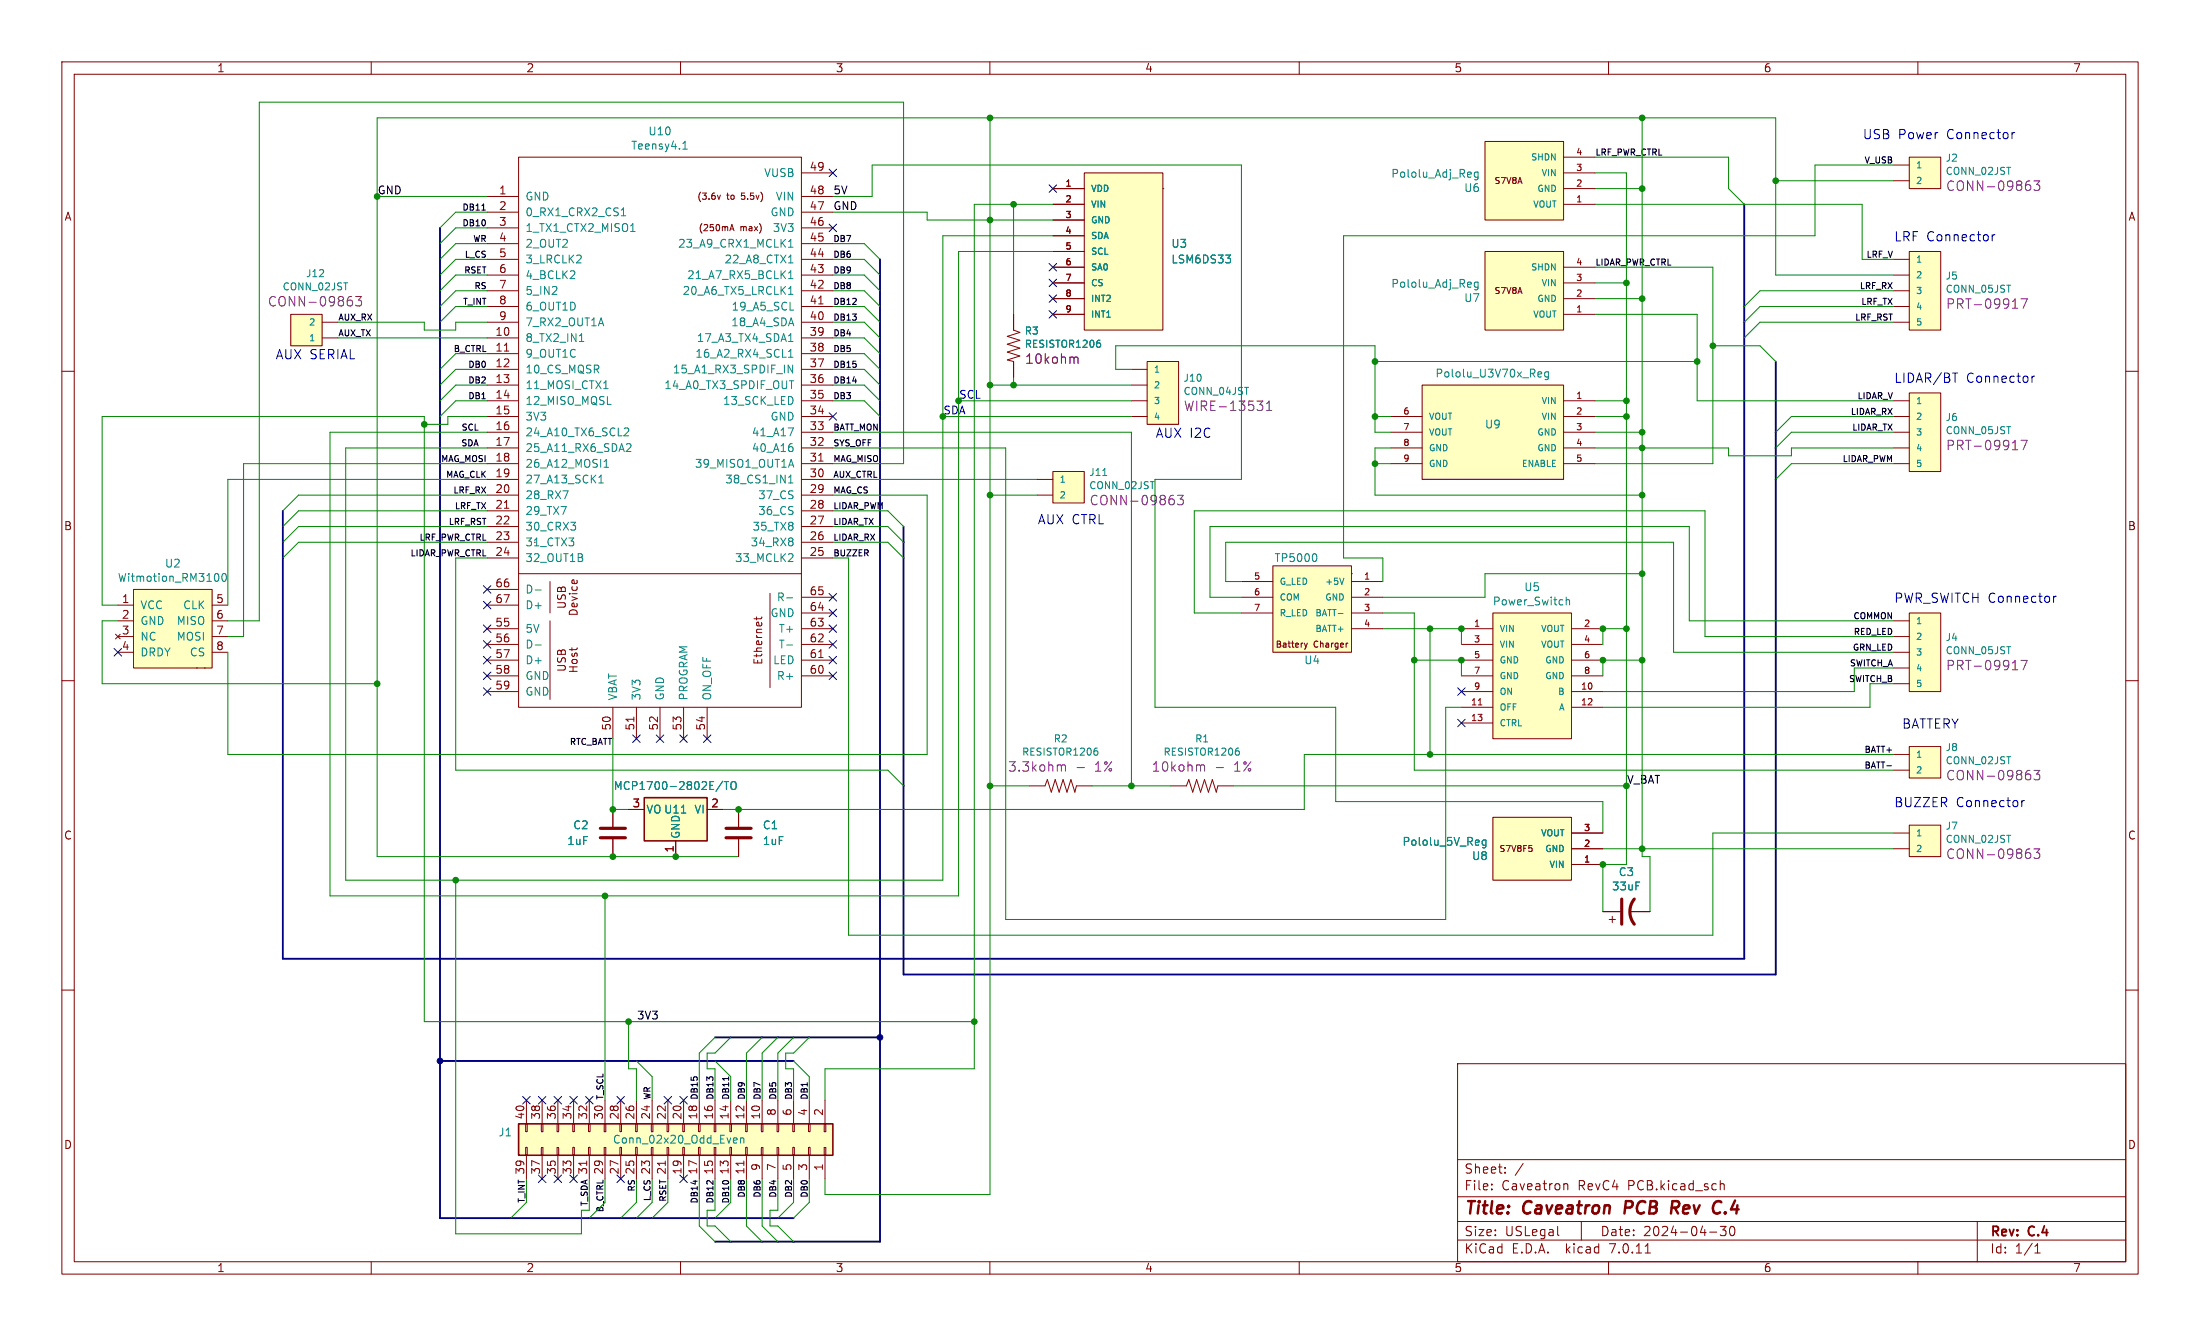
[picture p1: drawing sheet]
<svg xmlns="http://www.w3.org/2000/svg" width="356mm" height="216mm" viewBox="0 0 356 216" stroke-linecap="round" stroke-linejoin="round" font-family="sans-serif">
<g fill="none" stroke="#840000" stroke-width=".16">
<path d="M10 10h335.6v195.9h-335.6zM12 12h331.6v191.9h-331.6zM60 10v2M110 10v2M160 10v2M210 10v2M260 10v2M310 10v2M78.7 39.4h5.1M78.7 36.8h5.1M78.7 34.3h5.1M78.7 31.8h5.1"/>
<path d="M83.8 25.4h45.7v88.9h-45.7zM116.4 31.5l-.2 .7M118 37.3l.3-1 .3 1M118.1 37h.4M129.5 27.9h5.1M129.5 39.4h5.1M129.5 36.8h5.1M129.5 34.3h5.1M129.5 31.8h5.1M170.2 33h5.1M170.2 30.5h5.1M170.2 35.6h5.1"/>
<path d="M170.2 38.1h5.1M175.3 27.9h12.7v25.4h-12.7zM188 30.5h.1M240 22.9h12.7v12.7h-12.7zM252.7 33h5.1M252.7 30.5h5.1M252.7 27.9h5.1M252.7 25.4h5.1M306.1 26.7h2.5M306.1 29.2h2.5M308.6 25.4h5.1v5.1h-5.1zM10 60h2"/>
<path d="M47 50.8h5.1v5.1h-5.1zM52.1 52.1h2.5M52.1 54.6h2.5M78.7 59.7h5.1M78.7 41.9h5.1M78.7 44.5h5.1M78.7 47h5.1M78.7 49.5h5.1M78.7 52.1h5.1M78.7 54.6h5.1M78.7 57.2h5.1M81.5 56.7h.7"/>
<path d="M129.5 59.7h5.1M129.5 41.9h5.1M129.5 44.5h5.1M129.5 47h5.1M129.5 49.5h5.1M129.5 52.1h5.1M129.5 54.6h5.1M129.5 57.2h5.1M132.3 49.1h.7M163.8 50.8v2.5l1 .4-2 .7 2 .6-2 .6 2 .7-2 .6 2 .6-2 .7 1 .2v2.6M170.2 50.8h5.1M170.2 48.3h5.1"/>
<path d="M170.2 45.7h5.1M170.2 43.2h5.1M170.2 40.6h5.1M182.9 59.7h2.5M185.4 58.4h5.1v10.2h-5.1zM240 40.6h12.7v12.7h-12.7zM252.7 50.8h5.1M252.7 48.3h5.1M252.7 45.7h5.1M252.7 43.2h5.1M306.1 41.9h2.5M306.1 44.5h2.5"/>
<path d="M306.1 47h2.5M306.1 49.5h2.5M306.1 52.1h2.5M308.6 40.6h5.1v12.7h-5.1zM343.6 60h2M78.7 77.5h5.1M78.7 64.8h5.1M78.7 67.3h5.1M78.7 69.9h5.1M78.7 72.4h5.1M78.7 74.9h5.1M78.7 62.2h5.1"/>
<path d="M129.5 77.5h5.1M129.5 64.8h5.1M129.5 67.3h5.1M129.5 69.9h5.1M129.5 72.4h5.1M129.5 74.9h5.1M129.5 62.2h5.1M132.3 74.5h.7M167.6 77.5h2.6M170.2 76.2h5.1v5.1h-5.1zM182.9 64.8h2.5M182.9 67.3h2.5"/>
<path d="M182.9 62.2h2.5M224.8 67.3h5.1M224.8 69.9h5.1M224.8 72.4h5.1M224.8 74.9h5.1M229.9 62.2h22.8v15.3h-22.8zM252.7 64.8h5.1M252.7 67.3h5.1M252.7 69.9h5.1M252.7 72.4h5.1M252.7 74.9h5.1M306.1 64.8h2.5"/>
<path d="M306.1 67.3h2.5M306.1 69.9h2.5M306.1 72.4h2.5M306.1 74.9h2.5M308.6 63.5h5.1v12.7h-5.1zM19 97.8h2.6M21.6 95.3h12.7v12.7h-12.7zM34.3 97.8h2.5M78.7 80h5.1M78.7 97.8h5.1M78.7 82.6h5.1M78.7 85.1h5.1"/>
<path d="M78.7 87.6h5.1M78.7 90.2h5.1M78.7 95.3h5.1M81.5 82.1h.7M83.8 92.7h45.7M88.9 94v5.1M92.5 93.8l.2-.1 .2 .6M122.3 99.7v.5M123.1 99.7l-.1 .3h-1.1M124.5 95.9v15.2M129.5 96.5h5.1M129.5 99.1h5.1"/>
<path d="M129.5 80h5.1M129.5 82.6h5.1M129.5 85.1h5.1M129.5 87.6h5.1M129.5 90.2h5.1M167.6 80h2.6M200.7 94h5M200.7 96.5h5M200.7 99.1h5M205.7 91.4h12.7v14h-12.7zM218.4 92.7h.1M218.4 94h5.1"/>
<path d="M218.4 96.5h5.1M218.4 99.1h5.1M241.3 99.1h12.7v20.3h-12.7zM308.6 99.1h5.1v12.7h-5.1zM10 110h2M18.7 102.5l.7 .8M19 100.3h2.6M19 102.9h2.6M19 105.4h2.6M19.4 102.5l-.7 .8M31.7 108h.1M33 108h.1"/>
<path d="M34.3 100.3h2.5M34.3 102.9h2.5M34.3 105.4h2.5M78.7 101.6h5.1M78.7 111.8h5.1M78.7 104.1h5.1M78.7 106.7h5.1M78.7 109.2h5.1M88.9 100.3v12.7M92.4 104.7v.5M93.3 104.7v.1M99.1 114.3v5.1"/>
<path d="M102.5 115.9v.7M102.9 114.3v5.1M106.7 114.3v5.1M110.5 114.3v5.1M114.3 114.3v5.1M129.5 101.6h5.1M129.5 104.1h5.1M129.5 106.7h5.1M129.5 109.2h5.1M132.3 106.3h.7M210.8 103.9l.3 .7M211.1 104.6l-.3 .3"/>
<path d="M211.3 103.9l-.2 .7M217.8 103.9h.1M218.4 101.6h5.1M236.2 101.6h5.1M236.2 111.8h5.1M236.2 114.3h5.1M236.2 116.8h5.1M236.2 104.1h5.1M236.2 106.7h5.1M236.2 109.2h5.1M239 113.9h.5M254 101.6h5.1"/>
<path d="M254 111.8h5.1M254 114.3h5.1M254 104.1h5.1M254 106.7h5.1M254 109.2h5.1M306.1 100.3h2.5M306.1 102.9h2.5M306.1 105.4h2.5M306.1 108h2.5M306.1 110.5h2.5M343.6 110h2M99.1 130.8v2.8"/>
<path d="M99.1 135.6v2.8M101.6 130.8h2.5M109.2 135.9v2.5M114.3 130.8h2.5M119.4 130.8v2.8M119.4 135.6v2.8M166.4 127h2.5l.4-1 .6 2 .7-2 .6 2 .6-2 .7 2 .6-2 .6 2 .3-1h2.5M189.2 127h2.6l.4-1 .6 2 .6-2 .7 2 .6-2 .6 2 .7-2 .6 2 .2-1h2.6M241.3 132.1h12.7v10.1h-12.7zM247.6 137.1v.4M254 139.7h5.1M254 137.2h5.1"/>
<path d="M254 134.6h5.1M306.1 137.2h2.5M306.1 134.6h2.5M306.1 121.9h2.5M306.1 124.5h2.5M308.6 120.7h5.1v5h-5.1zM308.6 133.4h5.1v5h-5.1zM10 160h2M259.1 147.3h2.8M260.1 148.6h1M260.6 148.1v1M263.4 147.3h3.3"/>
<path d="M343.6 160h2M85.1 177.8v3.8M87.6 177.8v3.8M90.2 177.8v3.8M92.7 177.8v3.8M95.2 177.8v3.8M97.8 177.8v3.8M100.3 177.8v3.8M102.9 177.8v3.8M105.4 177.8v3.8M107.9 177.8v3.8M110.5 177.8v3.8"/>
<path d="M113 177.8v3.8M115.6 177.8v3.8M118.1 177.8v3.8M120.6 177.8v3.8M123.2 177.8v3.8M125.7 177.8v3.8M128.3 177.8v3.8M130.8 177.8v3.8M133.3 177.8v3.8M235.6 171.9h108v32h-108zM85 185.4h.2v1.3h-.2zM85 181.6h.2v1.3h-.2z"/>
<path d="M85.1 186.7v3.8M87.5 185.4h.3v1.3h-.3zM87.5 181.6h.3v1.3h-.3zM87.6 186.7v3.8M90 185.4h.3v1.3h-.3zM90 181.6h.3v1.3h-.3zM90.2 186.7v3.8M92.6 185.4h.2v1.3h-.2zM92.6 181.6h.2v1.3h-.2zM92.7 186.7v3.8M94.8 187.6v.8M95.1 185.4h.3v1.3h-.3z"/>
<path d="M95.1 181.6h.3v1.3h-.3zM95.2 186.7v3.8M97.7 185.4h.2v1.3h-.2zM97.7 181.6h.2v1.3h-.2zM97.8 186.7v3.8M100.2 185.4h.3v1.3h-.3zM100.2 181.6h.3v1.3h-.3zM100.3 186.7v3.8M102.7 185.4h.3v1.3h-.3zM102.7 181.6h.3v1.3h-.3zM102.9 186.7v3.8M105.3 185.4h.2v1.3h-.2z"/>
<path d="M105.3 181.6h.2v1.3h-.2zM105.4 186.7v3.8M107.5 187.6v.8M107.8 185.4h.3v1.3h-.3zM107.8 181.6h.3v1.3h-.3zM107.9 186.7v3.8M110.4 185.4h.2v1.3h-.2zM110.4 181.6h.2v1.3h-.2zM110.5 186.7v3.8M112.9 185.4h.3v1.3h-.3zM112.9 181.6h.3v1.3h-.3zM113 186.7v3.8"/>
<path d="M115.4 185.4h.3v1.3h-.3zM115.4 181.6h.3v1.3h-.3zM115.6 186.7v3.8M118 185.4h.2v1.3h-.2zM118 181.6h.2v1.3h-.2zM118.1 186.7v3.8M120.2 187.6v.8M120.5 185.4h.3v1.3h-.3zM120.5 181.6h.3v1.3h-.3zM120.6 186.7v3.8M123.1 185.4h.2v1.3h-.2zM123.1 181.6h.2v1.3h-.2z"/>
<path d="M123.2 186.7v3.8M125.6 185.4h.3v1.3h-.3zM125.6 181.6h.3v1.3h-.3zM125.7 186.7v3.8M128.1 185.4h.3v1.3h-.3zM128.1 181.6h.3v1.3h-.3zM128.3 186.7v3.8M130.7 185.4h.2v1.3h-.2zM130.7 181.6h.2v1.3h-.2zM130.8 186.7v3.8M133.2 185.4h.3v1.3h-.3zM133.2 181.6h.3v1.3h-.3z"/>
<path d="M133.3 186.7v3.8M235.6 197.4h108M235.6 193.4h108M235.6 187.4h108M241.1 192.1v.2M241.1 191.4v.1M243.3 189.4v.2M243.3 188.7v.1M246.2 188l-1.3 1.9M251.8 199.6l.2 .1M252.8 191.4h.5l.1 .9M255.6 197.4v3"/>
<path d="M276.3 199.1h1.2M278.1 198.2h.9l-.5 .6 .4 .1v.6l-.2 .2h-.4l-.2-.2M278.1 191.4l.2-.1 .3 .1 .1 .9M278.1 190.8v1.5M279.8 198.3l.3-.1a.94 .94 0 0 1 0 1.5h-.2a1 1 0 0 1-.1-1.4zM319.6 197.4v6.5M60 203.9v2M110 203.9v2M160 203.9v2M210 203.9v2M235.6 200.4h108M260 203.9v2"/>
<path d="M265.9 202.5h.9M310 203.9v2M328.9 202.5h.9M328.9 201.4l.4-.4v1.5"/>
</g>
<path d="M262.8 194.1l-.2 2M270.3 194.1h.8M270.7 195.2l.5 .9M271.2 195.1l-1 .1M277.9 194.1l.3 .2" fill="none" stroke="#840000" stroke-width=".4"/>
<g fill="#ffffc2" stroke="#ffffc2" stroke-width=".16">
<path d="M104.1 128.9h10.2v7h-10.2z"/>
<path d="M308.6 25.4h5.1v5.1h-5.1z"/>
<path d="M241.3 132.1h12.7v10.1h-12.7z"/>
<path d="M241.3 99.1h12.7v20.3h-12.7z"/>
<path d="M205.7 91.4h12.7v14h-12.7z"/>
<path d="M170.2 76.2h5.1v5.1h-5.1z"/>
<path d="M240 22.9h12.7v12.7h-12.7z"/>
<path d="M240 40.6h12.7v12.7h-12.7z"/>
<path d="M229.9 62.2h22.8v15.3h-22.8z"/>
<path d="M185.4 58.4h5.1v10.2h-5.1z"/>
<path d="M308.6 63.5h5.1v12.7h-5.1z"/>
<path d="M308.6 99.1h5.1v12.7h-5.1z"/>
<path d="M308.6 120.7h5.1v5h-5.1z"/>
<path d="M308.6 133.4h5.1v5h-5.1z"/>
<path d="M83.8 181.6h50.8v5.1h-50.8z"/>
<path d="M21.6 95.3h12.7v12.7h-12.7z"/>
<path d="M175.3 27.9h12.7v25.4h-12.7z"/>
<path d="M308.6 40.6h5.1v12.7h-5.1z"/>
<path d="M47 50.8h5.1v5.1h-5.1z"/>
</g>
<path d="M104.1 128.9h10.2v7h-10.2zM83.8 181.6h50.8v5.1h-50.8z" fill="none" stroke="#840000" stroke-width=".25"/>
<g fill="none" stroke="#008484" stroke-width=".16">
<path d="M100.4 34.9h.7M100.5 33.9l.3-.3v1.3M101.9 37.4h.8M110.4 24.1h.7M110.4 23.2l.3-.4v1.3M127.5 39l.3-.3v1.2M127.5 39.9h.7M238.9 27.8v1l-.2 .3-.3-.1M238.9 27.9l-.4-.1-.2 .2 .1 .6h.5M93.6 55.2h.8M127.4 59l.7 1.3v-1.3M127.5 55.2h.7"/>
<path d="M127.5 46.7l.3-.4v1.3M127.5 44.1l.3-.3v1.2M127.5 56.8l.3-.3v1.2M127.5 57.7h.7M127.5 47.6h.7M127.5 45h.7M127.5 42.5h.7M127.7 54.1l.1-.2v1.3M127.7 50.1h.6M177.6 55h.2M177.7 55.4l.2 .2v.3l-.2 .2M198.1 41.2h.8l-.4 .5"/>
<path d="M198.8 41.8v.6M238.9 45.6v1l-.2 .2h-.3M238.9 45.6h-.4l-.2 .2 .1 .6h.5M91 79.3h.8l-.5 1.3M96.8 78h.7M96.8 77.1l.4-.3v1.2M97.6 62.8h.7M97.6 75.5h.8M97.6 74.6l.4-.4v1.3M101.1 69.2h.4l.1 .3-.8 .9h.8M101.4 71.7l.5 .1 .1 .3-.8 .9h.8M127.4 69.2h.8l-.5 1.2"/>
<path d="M127.5 78h.7M127.5 77.1l.3-.3v1.2M127.6 75.1h.6M127.6 61.5h.7M127.9 74.2l.4 1.3M128.1 72.2l.1 .2-.1 .5M178.2 76.8h.7M248.8 60.1h.3l.1 .3-.6 .1M249.1 60.9h-.3M250.3 60.1h-.4l-.2 .2 .1 .6h.5M250.3 60.1v1l-.3 .3-.3-.1M35 92.7a.68 .68 0 0 1 .4 .6 .68 .68 0 0 1-.4 .6"/>
<path d="M36 92.8l.2-.1a.68 .68 0 0 1 .4 .6 .68 .68 0 0 1-.4 .6l-.2-.1-.1-.3zM86.5 95.3h1M127.2 96.6h.9M128.1 89.5l.1 .2-.1 .3-.7 .7h.8M212.5 89.5a.79 .79 0 0 1 0 1.2M216.3 99.1h.8M217.2 93.4l-.3 1M253.2 96.5v1.3M253.2 97l.1-.1 .3 .1 .1 .8M86.5 104.2h1M127.2 104.2h.9M110.1 131.4h.8"/>
<path d="M116.8 126.2l-1.1 1.7M117.1 126.3h.7M117.4 126.3v1.3M118.2 126.5a.43 .43 0 0 1 .5-.2 .43 .43 0 0 1 .3 .4v.5a.42 .42 0 0 1-.4 .4 .42 .42 0 0 1-.5-.4zM177.1 120.9h.3M177.2 121.3l.3 .2v.3l-.3 .2M200 120.9h.2M200.1 121.3l.2 .2v.3l-.2 .2M240.2 135.7v1.1l-.3 .2h-.3M240.2 135.8l-.4-.1-.2 .3 .1 .5h.5M118.7 183.9h.4v.3l-.6 .1M119.1 184.7h-.4"/>
<path d="M119.7 184l.2-.1h.3v.8M119.7 183.9v.8"/>
</g>
<g fill="none" stroke="#840084" stroke-width=".16">
<path d="M327.8 29.2h.3M328 29.8l.3 .3v.4l-.3 .3M328.8 29.2h.9l-.5 .6a.41 .41 0 0 1 .5 .3v.4l-.1 .2-.6 .1-.2-.2M56.6 47.9h.2M56.7 48.5l.3 .3v.3l-.3 .3M57.5 47.9h.9l-.5 .6 .5 .1v.7l-.2 .1h-.5l-.2-.1M173.7 57.8h.5l.1 .9M325.3 49.8h.8M326.7 48.3h1l-.7 1.5M203.2 64.8h.9l-.5 .6 .4 .1 .1 .5-.3 .3h-.4M204.7 66.3h.9M204.7 65.2l.4-.4v1.5"/>
<path d="M325.3 72.7h.8M326.7 71.2h1l-.7 1.5M189.4 80h.3M189.5 80.6l.3 .3v.4l-.3 .3M190.3 80h1l-.5 .6 .4 .2v.6l-.2 .2h-.5l-.2-.2M325.3 108.2h.8M326.7 106.7h1l-.7 1.5M171.6 123.8l.2-.2 .3 .1 .1 .9M174.1 124h1.2M194.1 123.7h.5l.1 .9M196.6 124h1.2M327.8 124.5h.3"/>
<path d="M327.8 137.2h.3M328 125.1l.3 .3v.3l-.3 .3M328 137.8l.3 .3v.3l-.3 .3M328.8 124.5h.9l-.5 .6a.41 .41 0 0 1 .5 .3v.3l-.1 .2-.6 .1-.2-.1M328.8 137.2h.9l-.5 .6a.41 .41 0 0 1 .5 .3v.3l-.1 .2-.6 .1-.2-.1"/>
</g>
<path d="M97 135.4h4.1M97 133.9h4.1M117.3 135.4h4.1M117.3 133.9h4.1M262.1 145.3v4.1M264.2 145.3a3.3 3.3 0 0 0 0 4.1" fill="none" stroke="#840000" stroke-width=".51"/>
<path d="M77.9 34h.6M77.9 64.4h.6M305 123.8h.7M117.8 174v.6" fill="none" stroke="#000" stroke-width=".16"/>
<path d="M322 37.9v1M322.4 37.9l-.2 .1-.2 .2M325.2 21.4v1M325.6 21.4l-.2 .1-.2 .2M315.6 60.3h.8M328.4 60.8v1M328.9 60.8l-.3 .1-.2 .2M331.9 96.3v1M332.4 96.3l-.3 .1-.2 .2M326.8 129.4v1M327.2 129.4h-.3l-.1 .3" fill="none" stroke="#0000c2" stroke-width=".16"/>
<path d="M71.1 36.8v160.1h57.2M281.9 33v121.9h-236.2v-72.3M142.2 41.9v158.8h-26.6M287 58.4v99.1h-141v-72.4M71.1 171.5h57.2M115.6 167.6h26.6" fill="none" stroke="#000084" stroke-width=".3"/>
<g fill="none" stroke="#008400" stroke-width=".16">
<path d="M160 19.1v173.9h-26.7v-2.5M265.4 19.1v119.3h1.3v8.9M61 31.8h17.7M78.7 34.3h-5l-2.6 2.5M78.7 39.4h-5l-2.6 2.5M78.7 36.8h-5l-2.6 2.6M134.6 31.8h6.4v-5.1h59.7v50.8h-14v36.8h29.2v15.2h43.2v5.1M134.6 34.3h15.3v1.3h20.3M134.6 39.4h5.1l2.5 2.5M163.8 33v17.8M170.2 33h-12.7v139.7h-24.2v5.1M170.2 38.1h-17.8v104.1h-96.5v-69.8h22.8"/>
<path d="M257.8 33h43.2v8.9h5.1M257.8 27.9h5.1v111.8h-3.8v7.6M257.8 25.4h21.6v5.1l2.5 2.5M257.8 30.5h7.6M287 29.2h19.1M306.1 26.7h-12.7v11.4h-76.2v52.1h6.3v3.8M54.6 52.1h14v1.2h5.1v-1.2h5M54.6 54.6h24.1M78.7 47h-5l-2.6 2.5M78.7 59.7h-5l-2.6 2.5M78.7 41.9h-5l-2.6 2.6M78.7 44.5h-5l-2.6 2.5"/>
<path d="M78.7 49.5h-5l-2.6 2.6M78.7 57.2h-5l-2.6 2.5M134.6 47h5.1l2.5 2.5M134.6 59.7h5.1l2.5 2.5M134.6 52.1h5.1l2.5 2.5M134.6 41.9h5.1l2.5 2.6M134.6 44.5h5.1l2.5 2.5M134.6 49.5h5.1l2.5 2.6M134.6 57.2h5.1l2.5 2.5M134.6 54.6h5.1l2.5 2.6M170.2 40.6h-15.3v104.2h-101.6v-74.9h25.4M182.9 59.7h-2.6v-3.8h41.9v14h2.6"/>
<path d="M222.2 58.4h52.1M257.8 50.8h16.5v14h31.8M257.8 43.2h19.1v31.7h-19.1M257.8 48.3h7.6M257.8 45.7h5.1M276.9 55.9h7.6l2.5 2.5M306.1 47h-21.6l-2.6 2.5M306.1 52.1h-21.6l-2.6 2.5M306.1 44.5h-19.1v-25.4h-226v119.3h58.4M306.1 49.5h-21.6l-2.6 2.6M78.7 77.5h-41.9v20.3M78.7 62.2h-5l-2.6 2.6"/>
<path d="M78.7 64.8h-5l-2.6 2.5M78.7 74.9h-39.3v28h-2.6M78.7 67.3h-6.3v1.3h-3.8M134.6 77.5h33M134.6 62.2h5.1l2.5 2.6M134.6 72.4h28v76.2h71.1v-34.3h2.5M134.6 64.8h5.1l2.5 2.5M134.6 69.9h48.3v57.1M134.6 74.9h11.4v-58.4h-104.1v83.8h-5.1M152.4 67.3h30.5M154.9 64.8h28M160 62.2h22.9"/>
<path d="M163.8 61v1.2M222.2 74.9h2.6M222.2 67.3h2.6M224.8 72.4h-2.6v7.6h43.2M257.8 64.8h5.1M257.8 72.4h21.6v1.3h10.2v-1.3h16.5M257.8 67.3h5.1M257.8 69.9h7.6M306.1 74.9h-16.5l-2.6 2.6M306.1 67.3h-16.5l-2.6 2.6M306.1 69.9h-16.5l-2.6 2.5M19 97.8h-2.5v-30.5h52.1v97.8h88.9"/>
<path d="M78.7 85.1h-30.4l-2.6 2.5M78.7 80h-30.4l-2.6 2.6M78.7 87.6h-30.4l-2.6 2.6M78.7 90.2h-5v34.3h69.8l2.5 2.5M78.7 82.6h-30.4l-2.6 2.5M134.6 85.1h8.9l2.5 2.5M134.6 80h15.3v41.9h-113.1v-16.5M134.6 87.6h8.9l2.5 2.6M134.6 90.2h2.6v60.9h139.7v-16.5h29.2M134.6 82.6h8.9l2.5 2.5M160 80h7.6M200.7 96.5h-5.1v-11.4h77.4v15.2h33.1"/>
<path d="M200.7 94h-2.6v-6.4h72.4v17.8h35.6M200.7 99.1h-7.7v-16.5h82.6v20.3h30.5M223.5 99.1h5.1v25.4h77.5M265.4 92.7h-25.4v3.8h-16.5M19 100.3h-2.5v10.2h44.5M99.1 119.4v11.4h2.5M223.5 101.6h12.7v2.5M228.6 106.7h7.6v2.5M231.1 101.6v20.3M262.9 101.6h-3.8v2.5M265.4 106.7h-6.3v2.5M306.1 108h-6.4v3.8h-40.6"/>
<path d="M306.1 110.5h-3.8v3.8h-43.2M160 127h6.4M176.5 127h12.7M199.4 127h63.5M259.1 137.2h47M306.1 121.9h-95.3v8.9h-94M73.7 142.2v57.2h20.3v-3.8h1.2v-5.1M97.8 144.8v33M101.6 165.1v7.6h1.3v5.1M102.9 171.5l2.5 2.5v3.8M115.6 167.6l-2.6 2.6v7.6M115.6 171.5l2.5 2.5v3.8"/>
<path d="M118.1 167.6l-2.5 2.6h-1.3v2.5h1.3v5.1M123.2 167.6l-2.6 2.6v7.6M125.7 167.6l-2.5 2.6v7.6M128.3 171.5l2.5 2.5v3.8M128.3 167.6l-2.6 2.6v7.6M130.8 167.6l-2.5 2.6h-1.3v2.5h1.3v5.1M85.1 190.5v3.8l-2.6 2.6M97.8 190.5v3.8l-2.6 2.6M102.9 190.5v3.8l-2.6 2.6M105.4 190.5v3.8l-2.5 2.6M107.9 190.5v3.8l-2.5 2.6M113 190.5v7.6l2.6 2.6"/>
<path d="M115.6 190.5v5.1h-1.3v2.5h1.3l2.5 2.6M118.1 190.5v3.8l-2.5 2.6M120.6 190.5v7.6l2.6 2.6M123.2 190.5v7.6l2.5 2.6M125.7 190.5v5.1h-1.2v2.5h1.2l2.6 2.6M128.3 190.5v3.8l-2.6 2.6M130.8 190.5v3.8l-2.5 2.6"/>
</g>
<g fill="none" stroke="#000084" stroke-width=".16">
<path d="M134 36.2l1.2 1.2M134 27.3l1.2 1.2M135.2 36.2l-1.2 1.2M135.2 27.3l-1.2 1.2M169.6 29.9l1.2 1.2M170.8 29.9l-1.2 1.2M169.6 45.1l1.2 1.2M169.6 47.7l1.2 1.2M169.6 50.2l1.2 1.2M169.6 42.6l1.2 1.2M170.8 45.1l-1.2 1.2M170.8 47.7l-1.2 1.2"/>
<path d="M170.8 50.2l-1.2 1.2M170.8 42.6l-1.2 1.2M134 66.7l1.2 1.2M135.2 66.7l-1.2 1.2M78.1 94.6l1.2 1.3M78.1 97.2l1.2 1.2M79.3 94.6l-1.2 1.3M79.3 97.2l-1.2 1.2M134 98.5l1.2 1.2M134 95.9l1.2 1.2M135.2 98.5l-1.2 1.2M135.2 95.9l-1.2 1.2"/>
<path d="M18.4 104.8l1.3 1.2M19.7 104.8l-1.3 1.2M78.1 101l1.2 1.2M78.1 111.2l1.2 1.2M78.1 108.6l1.2 1.2M78.1 103.5l1.2 1.2M78.1 106.1l1.2 1.2M79.3 101l-1.2 1.2M79.3 111.2l-1.2 1.2M79.3 108.6l-1.2 1.2M79.3 103.5l-1.2 1.2M79.3 106.1l-1.2 1.2"/>
<path d="M102.3 118.8l1.2 1.2M103.5 118.8l-1.2 1.2M106.1 118.8l1.2 1.2M107.3 118.8l-1.2 1.2M109.9 118.8l1.2 1.2M111.1 118.8l-1.2 1.2M113.7 118.8l1.2 1.2M114.9 118.8l-1.2 1.2M134 108.6l1.2 1.2M134 106.1l1.2 1.2M134 101l1.2 1.2M134 103.5l1.2 1.2"/>
<path d="M135.2 108.6l-1.2 1.2M135.2 106.1l-1.2 1.2M135.2 101l-1.2 1.2M135.2 103.5l-1.2 1.2M235.6 116.2l1.2 1.2M235.6 111.2l1.2 1.2M236.8 116.2l-1.2 1.2M236.8 111.2l-1.2 1.2M84.5 177.2l1.2 1.2M85.7 177.2l-1.2 1.2M87 177.2l1.2 1.2M88.2 177.2l-1.2 1.2"/>
<path d="M89.6 177.2l1.2 1.2M90.8 177.2l-1.2 1.2M92.1 177.2l1.2 1.2M93.3 177.2l-1.2 1.2M94.6 177.2l1.3 1.2M95.9 177.2l-1.3 1.2M99.7 177.2l1.2 1.2M100.9 177.2l-1.2 1.2M107.3 177.2l1.3 1.2M108.6 177.2l-1.3 1.2M109.9 177.2l1.2 1.2M111.1 177.2l-1.2 1.2"/>
<path d="M87 189.9l1.2 1.2M88.2 189.9l-1.2 1.2M89.6 189.9l1.2 1.2M90.8 189.9l-1.2 1.2M92.1 189.9l1.2 1.2M93.3 189.9l-1.2 1.2M99.7 189.9l1.2 1.2M100.9 189.9l-1.2 1.2M109.9 189.9l1.2 1.2M111.1 189.9l-1.2 1.2"/>
</g>
<g fill="#008400" stroke="#008400" stroke-width=".16">
<circle cx="160" cy="62.2" r=".46"/>
<circle cx="154.9" cy="64.8" r=".46"/>
<circle cx="160" cy="80" r=".46"/>
<circle cx="231.1" cy="121.9" r=".46"/>
<circle cx="228.6" cy="106.7" r=".46"/>
<circle cx="231.1" cy="101.6" r=".46"/>
<circle cx="236.2" cy="106.7" r=".46"/>
<circle cx="236.2" cy="101.6" r=".46"/>
<circle cx="182.9" cy="127" r=".46"/>
<circle cx="160" cy="19.1" r=".46"/>
<circle cx="163.8" cy="33" r=".46"/>
<circle cx="152.4" cy="67.3" r=".46"/>
<circle cx="160" cy="35.6" r=".46"/>
<circle cx="259.1" cy="106.7" r=".46"/>
<circle cx="259.1" cy="101.6" r=".46"/>
<circle cx="262.9" cy="101.6" r=".46"/>
<circle cx="265.4" cy="92.7" r=".46"/>
<circle cx="265.4" cy="72.4" r=".46"/>
<circle cx="265.4" cy="106.7" r=".46"/>
<circle cx="222.2" cy="74.9" r=".46"/>
<circle cx="222.2" cy="58.4" r=".46"/>
<circle cx="222.2" cy="67.3" r=".46"/>
<circle cx="163.8" cy="62.2" r=".46"/>
<circle cx="160" cy="127" r=".46"/>
<circle cx="157.5" cy="165.1" r=".46"/>
<circle cx="119.4" cy="130.8" r=".46"/>
<circle cx="73.7" cy="142.2" r=".46"/>
<circle cx="97.8" cy="144.8" r=".46"/>
<circle cx="101.6" cy="165.1" r=".46"/>
<circle cx="265.4" cy="30.5" r=".46"/>
<circle cx="265.4" cy="19.1" r=".46"/>
<circle cx="287" cy="29.2" r=".46"/>
<circle cx="265.4" cy="137.2" r=".46"/>
<circle cx="259.1" cy="139.7" r=".46"/>
<circle cx="265.4" cy="80" r=".46"/>
<circle cx="265.4" cy="69.9" r=".46"/>
<circle cx="262.9" cy="64.8" r=".46"/>
<circle cx="262.9" cy="67.3" r=".46"/>
<circle cx="265.4" cy="48.3" r=".46"/>
<circle cx="262.9" cy="45.7" r=".46"/>
<circle cx="276.9" cy="55.9" r=".46"/>
<circle cx="274.3" cy="58.4" r=".46"/>
<circle cx="61" cy="31.8" r=".46"/>
<circle cx="61" cy="110.5" r=".46"/>
<circle cx="99.1" cy="130.8" r=".46"/>
<circle cx="109.2" cy="138.4" r=".46"/>
<circle cx="99.1" cy="138.4" r=".46"/>
<circle cx="68.6" cy="68.6" r=".46"/>
</g>
<g fill="#000084" stroke="#000084" stroke-width=".16">
<circle cx="142.2" cy="167.6" r=".46"/>
<circle cx="71.1" cy="171.5" r=".46"/>
</g>
<g font-size="2.8" fill="#840000">
<text x="236.6" y="196.8">Title:</text>
<text x="246.3" y="196.8">Caveatron</text>
<text x="263.4" y="196.8">PCB</text>
<text x="271.8" y="196.8">Rev</text>
<text x="279.3" y="196.8">C.4</text>
</g>
<g font-size="2.1" fill="#0000c2">
<text x="301" y="22.6">USB</text>
<text x="306.8" y="22.6">Power</text>
<text x="314.7" y="22.6">Connector</text>
<text x="306.1" y="39.1">LRF Connector</text>
<text x="44.4" y="58.2">AUX SERIAL</text>
<text x="306.1" y="62">LIDAR/BT</text>
<text x="317.8" y="62">Connector</text>
<text x="186.7" y="70.9">AUX I2C</text>
<text x="167.6" y="84.8">AUX CTRL</text>
<text x="306.1" y="97.5">PWR_SWITCH Connector</text>
<text x="307.3" y="117.9">BATTERY</text>
<text x="306.1" y="130.6">BUZZER</text>
<text x="316.1" y="130.6">Connector</text>
</g>
<g font-size="2.1" fill="#840084">
<text x="314.5" y="31.1">CONN-09863</text>
<text x="43.2" y="49.7">CONN-09863</text>
<text x="314.5" y="50.1">PRT-09917</text>
<text x="165.6" y="59">10kohm</text>
<text x="191.3" y="66.6">WIRE-13531</text>
<text x="314.5" y="73">PRT-09917</text>
<text x="176" y="81.9">CONN-09863</text>
<text x="314.5" y="108.5">PRT-09917</text>
<text x="162.8" y="124.9">3.3kohm</text>
<text x="177" y="124.9">1%</text>
<text x="186.1" y="124.9">10kohm</text>
<text x="199.5" y="124.9">1%</text>
<text x="314.5" y="126.3">CONN-09863</text>
<text x="314.5" y="139">CONN-09863</text>
</g>
<g font-size="2.1" fill="#840000">
<text x="236.6" y="189.9">Sheet:</text>
<text x="236.6" y="192.6">File:</text>
<text x="242.7" y="192.6">Caveatron</text>
<text x="255.1" y="192.6">RevC4</text>
<text x="263.3" y="192.6">PCB.kicad_sch</text>
<text x="236.6" y="202.8">KiCad</text>
<text x="236.6" y="200">Size:</text>
<text x="243.3" y="200">USLegal</text>
<text x="244.3" y="202.8">E.D.A.</text>
<text x="253.2" y="202.8">kicad</text>
<text x="258.6" y="200">Date:</text>
<text x="260.4" y="202.8">7.0.11</text>
<text x="265.6" y="200">2024-04-30</text>
<text x="321.6" y="200.2">Rev:</text>
<text x="321.6" y="202.8">Id:</text>
<text x="325.7" y="202.8">1/1</text>
<text x="328" y="200.2">C.4</text>
</g>
<g font-size="1.8" fill="#840000">
<text x="35" y="11.9">1</text>
<text x="85" y="11.9">2</text>
<text x="135" y="11.9">3</text>
<text x="185" y="11.9">4</text>
<text x="235" y="11.9">5</text>
<text x="285" y="11.9">6</text>
<text x="335" y="11.9">7</text>
<text x="130.8" y="27.7">49</text>
<text x="10.3" y="35.9">A</text>
<text x="80.6" y="31.5">1</text>
<text x="80.6" y="34">2</text>
<text x="130.8" y="34">47</text>
<text x="130.8" y="31.5">48</text>
<text x="343.9" y="35.9">A</text>
<text x="80.6" y="41.7">5</text>
<text x="80.6" y="36.6">3</text>
<text x="80.6" y="39.1">4</text>
<text x="130.8" y="41.7">44</text>
<text x="130.8" y="39.1">45</text>
<text x="130.8" y="36.6">46</text>
<text x="80.6" y="44.2">6</text>
<text x="80.6" y="46.7">7</text>
<text x="130.8" y="46.7">42</text>
<text x="130.8" y="44.2">43</text>
<text x="80.6" y="49.3">8</text>
<text x="80.6" y="51.8">9</text>
<text x="130.8" y="51.8">40</text>
<text x="130.8" y="49.3">41</text>
<text x="80" y="54.4">10</text>
<text x="80" y="56.9">11</text>
<text x="80" y="59.4">12</text>
<text x="130.8" y="59.4">37</text>
<text x="130.8" y="56.9">38</text>
<text x="130.8" y="54.4">39</text>
<text x="80" y="62">13</text>
<text x="80" y="64.5">14</text>
<text x="130.8" y="64.5">35</text>
<text x="130.8" y="62">36</text>
<text x="80" y="67.1">15</text>
<text x="80" y="69.6">16</text>
<text x="130.8" y="69.6">33</text>
<text x="130.8" y="67.1">34</text>
<text x="80" y="72.1">17</text>
<text x="80" y="74.7">18</text>
<text x="80" y="77.2">19</text>
<text x="130.8" y="77.2">30</text>
<text x="130.8" y="74.7">31</text>
<text x="130.8" y="72.1">32</text>
<text x="80" y="79.8">20</text>
<text x="80" y="82.3">21</text>
<text x="130.8" y="82.3">28</text>
<text x="130.8" y="79.8">29</text>
<text x="10.3" y="85.9">B</text>
<text x="80" y="84.8">22</text>
<text x="80" y="87.4">23</text>
<text x="80" y="89.9">24</text>
<text x="130.8" y="89.9">25</text>
<text x="130.8" y="87.4">26</text>
<text x="130.8" y="84.8">27</text>
<text x="343.9" y="85.9">B</text>
<text x="80" y="95">66</text>
<text x="19.6" y="97.5">1</text>
<text x="19.6" y="100.1">2</text>
<text x="34.9" y="97.5">5</text>
<text x="34.9" y="100.1">6</text>
<text x="80" y="101.3">55</text>
<text x="80" y="97.5">67</text>
<text x="91.7" y="98.5" transform="rotate(-90 91.7 98.5)">USB</text>
<text x="93.6" y="99.7" transform="rotate(-90 93.6 99.7)">Device</text>
<text x="130.8" y="101.3">63</text>
<text x="130.8" y="98.8">64</text>
<text x="130.8" y="96.3">65</text>
<text x="19.6" y="102.6">3</text>
<text x="19.6" y="105.2">4</text>
<text x="34.9" y="102.6">7</text>
<text x="34.9" y="105.2">8</text>
<text x="80" y="103.9">56</text>
<text x="80" y="106.4">57</text>
<text x="123.4" y="107.5" transform="rotate(-90 123.4 107.5)">Ethernet</text>
<text x="130.8" y="106.4">61</text>
<text x="130.8" y="103.9">62</text>
<text x="80" y="109">58</text>
<text x="80" y="111.5">59</text>
<text x="91.7" y="108.7" transform="rotate(-90 91.7 108.7)">USB</text>
<text x="93.6" y="108.9" transform="rotate(-90 93.6 108.9)">Host</text>
<text x="130.8" y="109">60</text>
<text x="98.8" y="118.2" transform="rotate(-90 98.8 118.2)">50</text>
<text x="102.6" y="118.2" transform="rotate(-90 102.6 118.2)">51</text>
<text x="106.4" y="118.2" transform="rotate(-90 106.4 118.2)">52</text>
<text x="110.2" y="118.2" transform="rotate(-90 110.2 118.2)">53</text>
<text x="114" y="118.2" transform="rotate(-90 114 118.2)">54</text>
<text x="102.2" y="130.6">3</text>
<text x="114.9" y="130.6">2</text>
<text x="10.3" y="135.9">C</text>
<text x="109" y="137.9" transform="rotate(-90 109 137.9)">1</text>
<text x="343.9" y="135.9">C</text>
<text x="10.3" y="185.9">D</text>
<text x="84.8" y="181" transform="rotate(-90 84.8 181)">40</text>
<text x="87.4" y="181" transform="rotate(-90 87.4 181)">38</text>
<text x="89.9" y="181" transform="rotate(-90 89.9 181)">36</text>
<text x="92.5" y="181" transform="rotate(-90 92.5 181)">34</text>
<text x="95" y="181" transform="rotate(-90 95 181)">32</text>
<text x="97.5" y="181" transform="rotate(-90 97.5 181)">30</text>
<text x="100.1" y="181" transform="rotate(-90 100.1 181)">28</text>
<text x="102.6" y="181" transform="rotate(-90 102.6 181)">26</text>
<text x="105.2" y="181" transform="rotate(-90 105.2 181)">24</text>
<text x="107.7" y="181" transform="rotate(-90 107.7 181)">22</text>
<text x="110.2" y="181" transform="rotate(-90 110.2 181)">20</text>
<text x="112.8" y="181" transform="rotate(-90 112.8 181)">18</text>
<text x="115.3" y="181" transform="rotate(-90 115.3 181)">16</text>
<text x="117.9" y="181" transform="rotate(-90 117.9 181)">14</text>
<text x="120.4" y="181" transform="rotate(-90 120.4 181)">12</text>
<text x="122.9" y="181" transform="rotate(-90 122.9 181)">10</text>
<text x="125.5" y="180.4" transform="rotate(-90 125.5 180.4)">8</text>
<text x="128" y="180.4" transform="rotate(-90 128 180.4)">6</text>
<text x="130.6" y="180.4" transform="rotate(-90 130.6 180.4)">4</text>
<text x="133.1" y="180.4" transform="rotate(-90 133.1 180.4)">2</text>
<text x="343.9" y="185.9">D</text>
<text x="84.8" y="189.9" transform="rotate(-90 84.8 189.9)">39</text>
<text x="87.4" y="189.9" transform="rotate(-90 87.4 189.9)">37</text>
<text x="89.9" y="189.9" transform="rotate(-90 89.9 189.9)">35</text>
<text x="92.5" y="189.9" transform="rotate(-90 92.5 189.9)">33</text>
<text x="95" y="189.9" transform="rotate(-90 95 189.9)">31</text>
<text x="97.5" y="189.9" transform="rotate(-90 97.5 189.9)">29</text>
<text x="100.1" y="189.9" transform="rotate(-90 100.1 189.9)">27</text>
<text x="102.6" y="189.9" transform="rotate(-90 102.6 189.9)">25</text>
<text x="105.2" y="189.9" transform="rotate(-90 105.2 189.9)">23</text>
<text x="107.7" y="189.9" transform="rotate(-90 107.7 189.9)">21</text>
<text x="110.2" y="189.9" transform="rotate(-90 110.2 189.9)">19</text>
<text x="112.8" y="189.9" transform="rotate(-90 112.8 189.9)">17</text>
<text x="115.3" y="189.9" transform="rotate(-90 115.3 189.9)">15</text>
<text x="117.9" y="189.9" transform="rotate(-90 117.9 189.9)">13</text>
<text x="120.4" y="189.9" transform="rotate(-90 120.4 189.9)">11</text>
<text x="122.9" y="189.3" transform="rotate(-90 122.9 189.3)">9</text>
<text x="125.5" y="189.3" transform="rotate(-90 125.5 189.3)">7</text>
<text x="128" y="189.3" transform="rotate(-90 128 189.3)">5</text>
<text x="130.6" y="189.3" transform="rotate(-90 130.6 189.3)">3</text>
<text x="133.1" y="189.3" transform="rotate(-90 133.1 189.3)">1</text>
<text x="35" y="205.8">1</text>
<text x="85" y="205.8">2</text>
<text x="135" y="205.8">3</text>
<text x="185" y="205.8">4</text>
<text x="235" y="205.8">5</text>
<text x="285" y="205.8">6</text>
<text x="335" y="205.8">7</text>
</g>
<g font-size="1.8" fill="#008484">
<text x="104.7" y="22.1">U10</text>
<text x="101.9" y="24.4">Teensy4.1</text>
<text x="123.4" y="28.8">VUSB</text>
<text x="224.8" y="28.9">Pololu_Adj_Reg</text>
<text x="84.8" y="32.6">GND</text>
<text x="84.8" y="35.2">0_RX1_CRX2_CS1</text>
<text x="124.5" y="35.2">GND</text>
<text x="125.3" y="32.6">VIN</text>
<text x="236.6" y="31.2">U6</text>
<text x="84.8" y="37.7">1_TX1_CTX2_MISO1</text>
<text x="84.8" y="40.2">2_OUT2</text>
<text x="109.5" y="40.2">23_A9_CRX1_MCLK1</text>
<text x="124.8" y="37.7">3V3</text>
<text x="189.2" y="40.2">U3</text>
<text x="84.8" y="42.8">3_LRCLK2</text>
<text x="84.8" y="45.3">4_BCLK2</text>
<text x="84.8" y="47.9">5_IN2</text>
<text x="110.2" y="47.9">20_A6_TX5_LRCLK1</text>
<text x="111" y="45.3">21_A7_RX5_BCLK1</text>
<text x="117" y="42.8">22_A8_CTX1</text>
<text x="189.2" y="42.8">LSM6DS33</text>
<text x="224.8" y="46.7">Pololu_Adj_Reg</text>
<text x="84.8" y="50.4">6_OUT1D</text>
<text x="84.8" y="52.9">7_RX2_OUT1A</text>
<text x="118.1" y="52.9">18_A4_SDA</text>
<text x="118.2" y="50.4">19_A5_SCL</text>
<text x="236.6" y="49">U7</text>
<text x="84.8" y="55.5">8_TX2_IN1</text>
<text x="84.8" y="58">9_OUT1C</text>
<text x="112.3" y="58">16_A2_RX4_SCL1</text>
<text x="112.5" y="55.5">17_A3_TX4_SDA1</text>
<text x="84.8" y="60.6">10_CS_MQSR</text>
<text x="84.8" y="63.1">11_MOSI_CTX1</text>
<text x="84.8" y="65.6">12_MISO_MQSL</text>
<text x="107.3" y="63.1">14_A0_TX3_SPDIF_OUT</text>
<text x="108.7" y="60.6">15_A1_RX3_SPDIF_IN</text>
<text x="116.8" y="65.6">13_SCK_LED</text>
<text x="231.9" y="61.2">Pololu_U3V70x_Reg</text>
<text x="84.8" y="68.2">3V3</text>
<text x="84.8" y="70.7">24_A10_TX6_SCL2</text>
<text x="121.4" y="70.7">41_A17</text>
<text x="124.5" y="68.2">GND</text>
<text x="239.9" y="69.4">U9</text>
<text x="84.8" y="73.3">25_A11_RX6_SDA2</text>
<text x="84.8" y="75.8">26_A12_MOSI1</text>
<text x="112.2" y="75.8">39_MISO1_OUT1A</text>
<text x="121.4" y="73.3">40_A16</text>
<text x="84.8" y="78.3">27_A13_SCK1</text>
<text x="84.8" y="80.9">28_RX7</text>
<text x="84.8" y="83.4">29_TX7</text>
<text x="117.1" y="78.3">38_CS1_IN1</text>
<text x="122.5" y="83.4">36_CS</text>
<text x="122.5" y="80.9">37_CS</text>
<text x="84.8" y="86">30_CRX3</text>
<text x="84.8" y="88.5">31_CTX3</text>
<text x="121.2" y="88.5">34_RX8</text>
<text x="121.5" y="86">35_TX8</text>
<text x="18.9" y="94.2">Witmotion_RM3100</text>
<text x="26.6" y="91.9">U2</text>
<text x="84.8" y="91">32_OUT1B</text>
<text x="118.7" y="91">33_MCLK2</text>
<text x="205.9" y="91">TP5000</text>
<text x="246.3" y="95.7">U5</text>
<text x="22.6" y="98.7">VCC</text>
<text x="22.6" y="101.2">GND</text>
<text x="28.5" y="101.2">MISO</text>
<text x="29.5" y="98.7">CLK</text>
<text x="84.8" y="96.1">D-</text>
<text x="84.8" y="98.7">D+</text>
<text x="124.5" y="99.9">GND</text>
<text x="125.5" y="97.4">R-</text>
<text x="241.2" y="98">Power_Switch</text>
<text x="22.6" y="103.7">NC</text>
<text x="22.6" y="106.3">DRDY</text>
<text x="28.5" y="103.7">MOSI</text>
<text x="30.6" y="106.3">CS</text>
<text x="84.8" y="102.5">5V</text>
<text x="84.8" y="105">D-</text>
<text x="84.8" y="107.5">D+</text>
<text x="124.9" y="107.5">LED</text>
<text x="125.8" y="105">T-</text>
<text x="125.8" y="102.5">T+</text>
<text x="210.7" y="107.5">U4</text>
<text x="84.8" y="110.1">GND</text>
<text x="84.8" y="112.6">GND</text>
<text x="99.9" y="113.3" transform="rotate(-90 99.9 113.3)">VBAT</text>
<text x="103.7" y="113.3" transform="rotate(-90 103.7 113.3)">3V3</text>
<text x="107.5" y="113.3" transform="rotate(-90 107.5 113.3)">GND</text>
<text x="111.4" y="113.3" transform="rotate(-90 111.4 113.3)">PROGRAM</text>
<text x="115.2" y="113.3" transform="rotate(-90 115.2 113.3)">ON_OFF</text>
<text x="125.5" y="110.1">R+</text>
<text x="99.1" y="127.9">MCP1700-2802E/TO</text>
<text x="104.4" y="131.7">VOU11</text>
<text x="112.1" y="131.7">VI</text>
<text x="91.6" y="136.8">1uF</text>
<text x="92.6" y="134.2">C2</text>
<text x="110.1" y="135.6" transform="rotate(-90 110.1 135.6)">GND</text>
<text x="123.2" y="134.2">C1</text>
<text x="123.2" y="136.8">1uF</text>
<text x="226.6" y="136.9">Pololu_5V_Reg</text>
<text x="237.8" y="139.2">U8</text>
<text x="261.5" y="141.8">C3</text>
<text x="260.5" y="144.1">33uF</text>
<text x="80.5" y="183.8">J1</text>
<text x="99" y="185">Conn_02x20_Odd_Even</text>
</g>
<g font-size="1.8">
<text x="61" y="31.5">GND</text>
<text x="134.6" y="31.5">5V</text>
<text x="134.6" y="34">GND</text>
<text x="102.9" y="164.8">3V3</text>
</g>
<g font-size="1.8" fill="#0000c2">
<text x="154.9" y="64.5">SCL</text>
<text x="152.4" y="67.1">SDA</text>
</g>
<text font-size="1.8" fill="#008400" x="262.9" y="126.7">V_BAT</text>
<g font-size="1.6" fill="#008484">
<text x="314.4" y="26.3">J2</text>
<text x="314.4" y="28.5">CONN_02JST</text>
<text x="45.6" y="47.1">CONN_02JST</text>
<text x="49.4" y="45">J12</text>
<text x="314.4" y="45.4">J5</text>
<text x="314.4" y="47.5">CONN_05JST</text>
<text x="165.5" y="54.3">R3</text>
<text x="165.5" y="56.4">RESISTOR1206</text>
<text x="191.2" y="61.9">J10</text>
<text x="191.2" y="64">CONN_04JST</text>
<text x="314.4" y="68.2">J6</text>
<text x="314.4" y="70.4">CONN_05JST</text>
<text x="176" y="77.1">J11</text>
<text x="176" y="79.3">CONN_02JST</text>
<text x="314.4" y="103.8">J4</text>
<text x="314.4" y="105.9">CONN_05JST</text>
<text x="165.1" y="122.3">RESISTOR1206</text>
<text x="170.2" y="120.2">R2</text>
<text x="188" y="122.3">RESISTOR1206</text>
<text x="193.1" y="120.2">R1</text>
<text x="314.4" y="121.6">J8</text>
<text x="314.4" y="123.7">CONN_02JST</text>
<text x="314.4" y="134.3">J7</text>
<text x="314.4" y="136.4">CONN_02JST</text>
</g>
<g font-size="1.4" fill="#840000">
<text x="241.4" y="29.9">S7V8A</text>
<text x="254.7" y="27.7">3</text>
<text x="254.7" y="25.1">4</text>
<text x="112.6" y="32.5">(3.6v</text>
<text x="117.5" y="32.5">to</text>
<text x="120" y="32.5">5.5v)</text>
<text x="172.1" y="30.2">1</text>
<text x="172.1" y="32.8">2</text>
<text x="172.1" y="35.3">3</text>
<text x="254.7" y="32.8">1</text>
<text x="254.7" y="30.2">2</text>
<text x="112.8" y="37.6">(250mA</text>
<text x="119.6" y="37.6">max)</text>
<text x="172.1" y="37.8">4</text>
<text x="172.1" y="40.4">5</text>
<text x="172.1" y="42.9">6</text>
<text x="172.1" y="45.5">7</text>
<text x="241.4" y="47.7">S7V8A</text>
<text x="254.7" y="45.5">3</text>
<text x="254.7" y="42.9">4</text>
<text x="172.1" y="48">8</text>
<text x="172.1" y="50.5">9</text>
<text x="254.7" y="50.5">1</text>
<text x="254.7" y="48">2</text>
<text x="254.7" y="64.5">1</text>
<text x="226.7" y="67.1">6</text>
<text x="226.7" y="69.6">7</text>
<text x="254.7" y="67.1">2</text>
<text x="254.7" y="69.6">3</text>
<text x="226.7" y="72.1">8</text>
<text x="226.7" y="74.7">9</text>
<text x="254.7" y="72.1">4</text>
<text x="254.7" y="74.7">5</text>
<text x="202.6" y="93.7">5</text>
<text x="220.4" y="93.7">1</text>
<text x="202.6" y="96.3">6</text>
<text x="202.6" y="98.8">7</text>
<text x="220.4" y="96.3">2</text>
<text x="220.4" y="98.8">3</text>
<text x="220.4" y="101.3">4</text>
<text x="238.1" y="101.3">1</text>
<text x="255.9" y="101.3">2</text>
<text x="206.1" y="104.9">Battery</text>
<text x="212.3" y="104.9">Charger</text>
<text x="238.1" y="103.9">3</text>
<text x="238.1" y="106.4">5</text>
<text x="255.9" y="103.9">4</text>
<text x="255.9" y="106.4">6</text>
<text x="238.1" y="109">7</text>
<text x="238.1" y="111.5">9</text>
<text x="255.4" y="111.5">10</text>
<text x="255.9" y="109">8</text>
<text x="237.7" y="114">11</text>
<text x="237.7" y="116.6">13</text>
<text x="255.4" y="114">12</text>
<text x="242.2" y="137.9">S7V8F5</text>
<text x="255.9" y="136.9">2</text>
<text x="255.9" y="134.4">3</text>
<text x="255.9" y="139.4">1</text>
</g>
<g font-size="1.4" fill="#008484">
<text x="247.3" y="26.1">SHDN</text>
<text x="249" y="28.7">VIN</text>
<text x="309.6" y="27.4">1</text>
<text x="309.6" y="29.9">2</text>
<text x="176.3" y="31.2">VDD</text>
<text x="176.3" y="33.8">VIN</text>
<text x="247.7" y="33.8">VOUT</text>
<text x="248.4" y="31.2">GND</text>
<text x="176.3" y="36.3">GND</text>
<text x="176.3" y="38.8">SDA</text>
<text x="176.3" y="41.4">SCL</text>
<text x="176.3" y="43.9">SA0</text>
<text x="176.3" y="46.5">CS</text>
<text x="247.3" y="43.9">SHDN</text>
<text x="249" y="46.5">VIN</text>
<text x="309.6" y="42.6">1</text>
<text x="309.6" y="45.2">2</text>
<text x="309.6" y="47.7">3</text>
<text x="49.8" y="52.8">2</text>
<text x="176.3" y="49">INT2</text>
<text x="176.3" y="51.5">INT1</text>
<text x="247.7" y="51.5">VOUT</text>
<text x="248.4" y="49">GND</text>
<text x="309.6" y="50.3">4</text>
<text x="309.6" y="52.8">5</text>
<text x="49.8" y="55.3">1</text>
<text x="186.4" y="60.4">1</text>
<text x="186.4" y="63">2</text>
<text x="186.4" y="65.5">3</text>
<text x="249" y="65.5">VIN</text>
<text x="309.6" y="65.5">1</text>
<text x="186.4" y="68">4</text>
<text x="230.9" y="68">VOUT</text>
<text x="230.9" y="70.6">VOUT</text>
<text x="248.4" y="70.6">GND</text>
<text x="249" y="68">VIN</text>
<text x="309.6" y="68">2</text>
<text x="309.6" y="70.6">3</text>
<text x="230.9" y="73.1">GND</text>
<text x="230.9" y="75.7">GND</text>
<text x="245.8" y="75.7">ENABLE</text>
<text x="248.4" y="73.1">GND</text>
<text x="309.6" y="73.1">4</text>
<text x="309.6" y="75.7">5</text>
<text x="171.2" y="78.2">1</text>
<text x="171.2" y="80.7">2</text>
<text x="206.8" y="94.7">G_LED</text>
<text x="214.1" y="94.7">+5V</text>
<text x="206.8" y="97.3">COM</text>
<text x="206.8" y="99.8">R_LED</text>
<text x="212.5" y="99.8">BATT-</text>
<text x="214.1" y="97.3">GND</text>
<text x="309.6" y="101.1">1</text>
<text x="212.5" y="102.3">BATT+</text>
<text x="242.3" y="102.3">VIN</text>
<text x="242.3" y="104.9">VIN</text>
<text x="242.3" y="107.4">GND</text>
<text x="249" y="102.3">VOUT</text>
<text x="249" y="104.9">VOUT</text>
<text x="249.6" y="107.4">GND</text>
<text x="309.6" y="103.6">2</text>
<text x="309.6" y="106.1">3</text>
<text x="242.3" y="110">GND</text>
<text x="242.3" y="112.5">ON</text>
<text x="249.6" y="110">GND</text>
<text x="251.7" y="112.5">B</text>
<text x="309.6" y="108.7">4</text>
<text x="309.6" y="111.2">5</text>
<text x="242.3" y="115">OFF</text>
<text x="242.3" y="117.6">CTRL</text>
<text x="251.9" y="115">A</text>
<text x="309.6" y="122.7">1</text>
<text x="309.6" y="125.2">2</text>
<text x="249" y="135.4">VOUT</text>
<text x="249.6" y="137.9">GND</text>
<text x="309.6" y="135.4">1</text>
<text x="309.6" y="137.9">2</text>
<text x="250.3" y="140.4">VIN</text>
</g>
<g font-size="1.4">
<text x="257.8" y="25.2">LRF_PWR_CTRL</text>
<text x="301.2" y="26.5">V_USB</text>
<text x="74.6" y="34.1">DB11</text>
<text x="74.6" y="36.6">DB10</text>
<text x="75" y="41.7">L_CS</text>
<text x="76.4" y="39.2">WR</text>
<text x="134.6" y="39.2">DB7</text>
<text x="134.6" y="41.7">DB6</text>
<text x="301.6" y="41.7">LRF_V</text>
<text x="74.9" y="44.2">RSET</text>
<text x="76.5" y="46.8">RS</text>
<text x="134.6" y="44.2">DB9</text>
<text x="134.6" y="46.8">DB8</text>
<text x="257.8" y="43">LIDAR_PWR_CTRL</text>
<text x="300.5" y="46.8">LRF_RX</text>
<text x="54.6" y="51.9">AUX_RX</text>
<text x="74.7" y="49.3">T_INT</text>
<text x="134.6" y="49.3">DB12</text>
<text x="134.6" y="51.9">DB13</text>
<text x="299.7" y="51.9">LRF_RST</text>
<text x="300.7" y="49.3">LRF_TX</text>
<text x="54.6" y="54.4">AUX_TX</text>
<text x="73.2" y="56.9">B_CTRL</text>
<text x="75.6" y="59.5">DB0</text>
<text x="134.6" y="56.9">DB5</text>
<text x="134.6" y="59.5">DB15</text>
<text x="134.6" y="54.4">DB4</text>
<text x="75.6" y="62">DB2</text>
<text x="75.6" y="64.6">DB1</text>
<text x="134.6" y="62">DB14</text>
<text x="134.6" y="64.6">DB3</text>
<text x="300.1" y="64.6">LIDAR_V</text>
<text x="74.5" y="69.6">SCL</text>
<text x="134.6" y="69.6">BATT_MON</text>
<text x="299" y="67.1">LIDAR_RX</text>
<text x="299.3" y="69.6">LIDAR_TX</text>
<text x="71.2" y="74.7">MAG_MOSI</text>
<text x="72" y="77.3">MAG_CLK</text>
<text x="74.4" y="72.2">SDA</text>
<text x="134.6" y="72.2">SYS_OFF</text>
<text x="134.6" y="77.3">AUX_CTRL</text>
<text x="134.6" y="74.7">MAG_MISO</text>
<text x="297.7" y="74.7">LIDAR_PWM</text>
<text x="73.2" y="79.8">LRF_RX</text>
<text x="73.4" y="82.3">LRF_TX</text>
<text x="134.6" y="82.3">LIDAR_PWM</text>
<text x="134.6" y="79.8">MAG_CS</text>
<text x="66.2" y="90">LIDAR_PWR_CTRL</text>
<text x="67.7" y="87.4">LRF_PWR_CTRL</text>
<text x="72.4" y="84.9">LRF_RST</text>
<text x="134.6" y="87.4">LIDAR_RX</text>
<text x="134.6" y="90">BUZZER</text>
<text x="134.6" y="84.9">LIDAR_TX</text>
<text x="299.4" y="100.1">COMMON</text>
<text x="298.9" y="107.7">SWITCH_A</text>
<text x="299.3" y="105.2">GRN_LED</text>
<text x="299.5" y="102.7">RED_LED</text>
<text x="298.7" y="110.3">SWITCH_B</text>
<text x="92" y="120.4">RTC_BATT</text>
<text x="301.2" y="121.7">BATT+</text>
<text x="301.2" y="124.3">BATT-</text>
<text x="97.6" y="177.8" transform="rotate(-90 97.6 177.8)">T_SCL</text>
<text x="105.2" y="177.8" transform="rotate(-90 105.2 177.8)">WR</text>
<text x="112.8" y="177.8" transform="rotate(-90 112.8 177.8)">DB15</text>
<text x="115.4" y="177.8" transform="rotate(-90 115.4 177.8)">DB13</text>
<text x="117.9" y="177.8" transform="rotate(-90 117.9 177.8)">DB11</text>
<text x="120.4" y="177.8" transform="rotate(-90 120.4 177.8)">DB9</text>
<text x="123" y="177.8" transform="rotate(-90 123 177.8)">DB7</text>
<text x="125.5" y="177.8" transform="rotate(-90 125.5 177.8)">DB5</text>
<text x="128.1" y="177.8" transform="rotate(-90 128.1 177.8)">DB3</text>
<text x="130.6" y="177.8" transform="rotate(-90 130.6 177.8)">DB1</text>
<text x="84.9" y="194.5" transform="rotate(-90 84.9 194.5)">T_INT</text>
<text x="95" y="195.1" transform="rotate(-90 95 195.1)">T_SDA</text>
<text x="97.6" y="196" transform="rotate(-90 97.6 196)">B_CTRL</text>
<text x="102.7" y="192.7" transform="rotate(-90 102.7 192.7)">RS</text>
<text x="105.2" y="194.2" transform="rotate(-90 105.2 194.2)">L_CS</text>
<text x="107.7" y="194.3" transform="rotate(-90 107.7 194.3)">RSET</text>
<text x="112.8" y="194.6" transform="rotate(-90 112.8 194.6)">DB14</text>
<text x="115.4" y="194.6" transform="rotate(-90 115.4 194.6)">DB12</text>
<text x="117.9" y="194.6" transform="rotate(-90 117.9 194.6)">DB10</text>
<text x="120.4" y="193.7" transform="rotate(-90 120.4 193.7)">DB8</text>
<text x="123" y="193.7" transform="rotate(-90 123 193.7)">DB6</text>
<text x="125.5" y="193.7" transform="rotate(-90 125.5 193.7)">DB4</text>
<text x="128.1" y="193.7" transform="rotate(-90 128.1 193.7)">DB2</text>
<text x="130.6" y="193.7" transform="rotate(-90 130.6 193.7)">DB0</text>
</g>
</svg>
